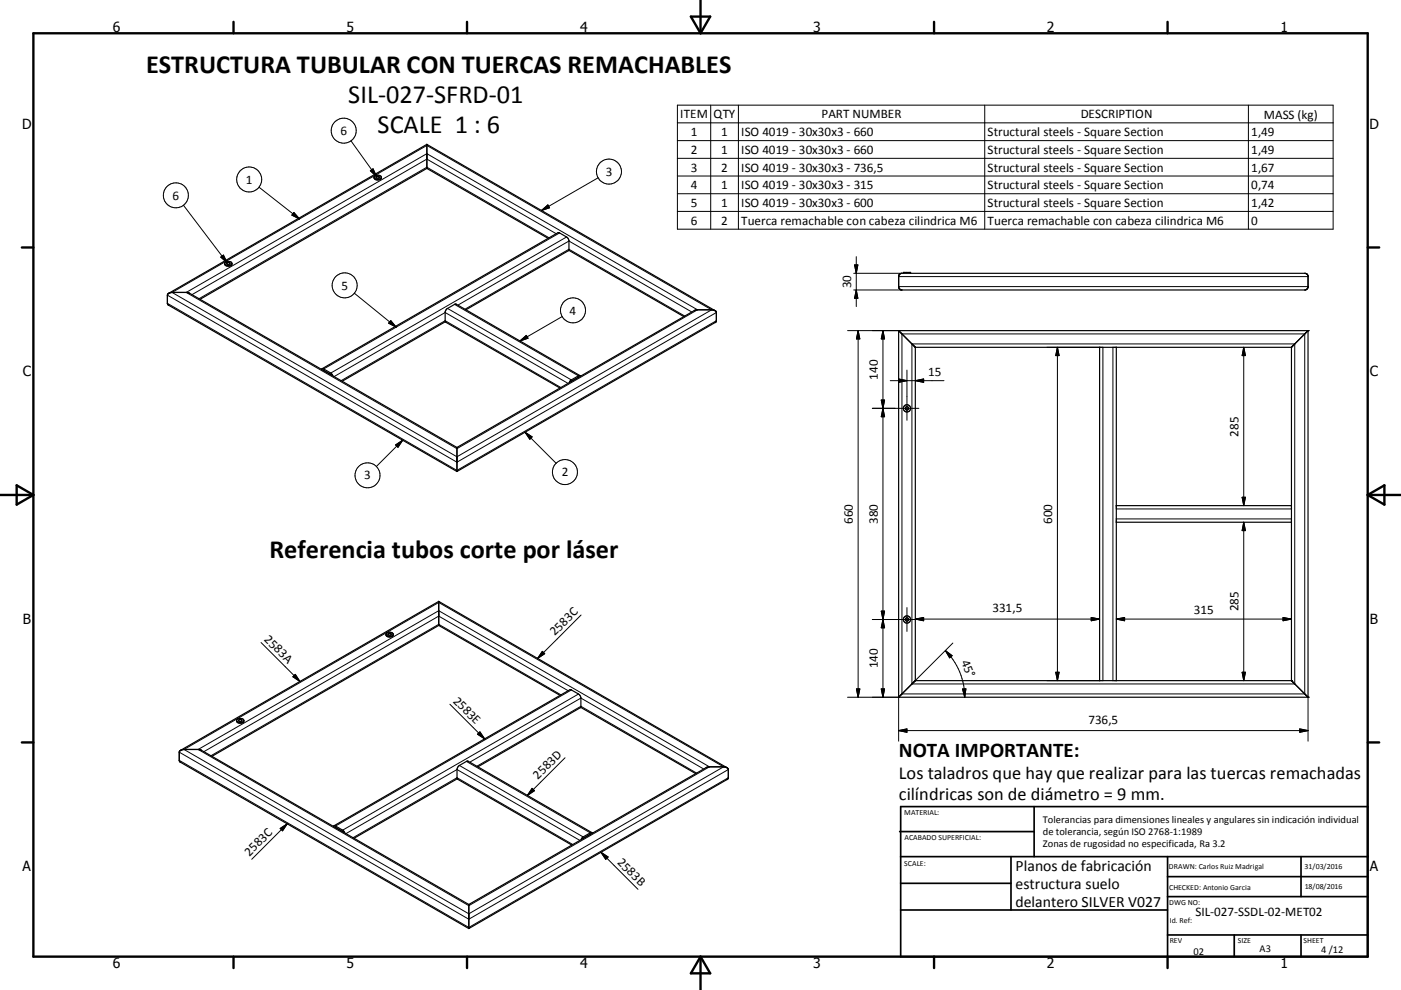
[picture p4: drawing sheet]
<svg xmlns="http://www.w3.org/2000/svg" width="420mm" height="297mm" viewBox="0 0 420 297" stroke-linecap="round" stroke-linejoin="round" font-family="sans-serif">
<g fill="none" stroke="#000" stroke-width=".36">
<path d="M112.2 53.2a1.1 1.1 0 0 0 1.1 .8 1.1 1.1 0 0 0 1-.9 1.16 1.16 0 0 0-1.1-.6 1.16 1.16 0 0 0-1 .8 1.35 1.35 0 0 0 2.1-.1M112.8 53.1a.43 .43 0 0 1 .5-.3 .43 .43 0 0 1 .3 .6 .46 .46 0 0 1-.5 .1 .46 .46 0 0 1-.3-.4zM128 43.3l86.5 50 .3 .5v2.4l-.3 .5-77.5 44.8M128 43.3v7.2M128 50.5l36.3 21M128 43.3l-77.4 44.7M128 50.5l-68 39.3M67.4 79v.2M67.5 78.8a1.22 1.22 0 0 1 2 .4 1.17 1.17 0 0 1-1.1 .7 1.17 1.17 0 0 1-1-.9zM68 78.9a.44 .44 0 0 1 .6-.2 .44 .44 0 0 1 .2 .5 .47 .47 0 0 1-.5 .1 .47 .47 0 0 1-.3-.4zM69.5 79.1a1.32 1.32 0 0 1-2.1 .1M170.5 75.1l34.5 19.9"/>
<path d="M50.6 88l1-.3h4.2l1 .3 80.2 46.2M50.6 88l-.4 .6v2.4l.4 .6 86.4 49.9M133.5 96.5l-30.9 17.9M139.7 92.9l30.7-17.7 .2-.3v-2.8l-.3-.6-2.5-1.6-.6-.1-70.7 40.8M214.4 93.2l-1-.3h-4.3l-1 .3-71.1 41M269.4 99.2h122.8M269.4 99.2v110M269.4 99.2l5 5M269.7 82.3l.7-.3h120.8l.5 .1 .5 .7v3.4l-.3 .5-.7 .3h-120.8a.99 .99 0 0 1-1-1v-3zM270.8 82v-.3h2.2v.3M392.2 99.2v110M392.2 99.2l-5 5"/>
<path d="M96.4 110.8l.5-.2 2.3 1.3 .6 .9M96.8 111.1l2.5 1.4M173.6 113.1l-2.5 1.5M173.9 112.7l-37.1-21.4-.4-.1-2.7 1.8-.2 .6v2.8l.2 .3 34.2 19.7M174.1 112.9l-.5-.2-2.3 1.3-.6 .8M274.3 104.1l.1 .1M274.4 104.2h112.8M274.4 104.2v100M329.7 104.2v100M334.7 104.2v100M387.2 104.2v100M137 134.2v7.3"/>
<path d="M334.7 156.7h52.5M334.7 151.7h52.5M116 189.9a1.12 1.12 0 0 1 1.2-.2 1.12 1.12 0 0 1 .7 .9 1.13 1.13 0 0 1-1.3 .6 1.13 1.13 0 0 1-.8-1zM116.4 190.1a.41 .41 0 0 1 .6-.2 .41 .41 0 0 1 .2 .6 .41 .41 0 0 1-.6 .1 .41 .41 0 0 1-.2-.5zM117.9 190.4a1.38 1.38 0 0 1-2.1 .1M131.5 180.4v7.2M131.5 180.4l86.4 49.9M131.5 187.6l36.4 21M131.5 180.4l-77.3 44.7M131.5 187.6l-68 39.3M70.9 216.3a1.24 1.24 0 0 0 2.2 0M70.9 216.3a1.17 1.17 0 0 1 1.1-.8 1.17 1.17 0 0 1 1.1 .7v.1"/>
<path d="M70.9 216.2l.1 .1M71 216.3a1.42 1.42 0 0 0 2.1 0M71.7 215.9a.41 .41 0 0 1 .5-.1 .41 .41 0 0 1 .2 .5 .41 .41 0 0 1-.6 .2 .41 .41 0 0 1-.1-.6zM174.1 212.2l34.5 19.9M174.1 212.2l-.1-3.4-.6-.6-2.2-1.3h-.4l-70.7 40.9M174.1 212.2l-30.8 17.9M269.4 209.2h122.8M274.4 204.2l-5 5M274.4 204.2h112.8M387.2 204.2l5 5M54.2 225.1l1-.3h4.2l1 .3 80.2 46.3M54.2 225.1l-.5 .6v2.4l.5 .6 86.4 49.9"/>
<path d="M137.1 233.6l.1-3.3 .5-.7 2.5-1.3 37.3 21.5M137.1 233.6l34.3 19.9M137.1 233.6l-31 17.9M217.9 230.3l.5 .6v2.4l-.3 .5-77.5 44.8M217.9 230.3l-1-.2h-4.2l-1 .2-71.1 41.1M100 247.9l.3-.2 .3 .1 2.3 1.4 .5 .7M100.4 248.2l2.5 1.4M177.2 250.2l-2.5 1.5M177.6 250l-.5-.2-2.3 1.3-.6 .8M140.6 271.4v7.2"/>
<circle cx="271.9" cy="122.5" r=".49"/>
<circle cx="271.9" cy="122.5" r="1.09"/>
<circle cx="271.9" cy="185.9" r="1.08"/>
<circle cx="271.9" cy="185.9" r=".49"/>
</g>
<g fill="none" stroke="#000" stroke-width=".3">
<path d="M203.1 31.5h196.6v37.3h-196.6zM203.1 36.9h196.6M213.1 31.5v37.3M221.4 31.5v37.3M295.2 31.5v37.3M374.3 31.5v37.3M77.7 56.2l12.1 9.5M105.2 42.2l7.7 10.8M111 51.2l.8-.5 1.1 2.3zM179.3 53.3l-17 9.9M203.1 42.2h196.6M203.1 47.5h196.6"/>
<path d="M203.1 52.8h196.6M203.1 58.1h196.6M55 61.6l13.1 17.2M66.2 77.1l.8-.6 1.1 2.3zM88.1 63.8l1.7 1.9-2.3-1.2zM162.3 63.2l2-1.7 .5 .8zM164.6 71.4l-36.6-21.2-68.3 39.4M166.7 70.1l-38.7-22.4-70.4 40.7M167.8 69.9l-70.8 40.8M169.9 71.1l-70.7 40.8M203.1 63.4h196.6M256.2 79.5h1l-.5 2.5z"/>
<path d="M256.7 77v15M50.2 88.6l86.8 50.1 77.8-44.9M50.2 91l86.8 50.1 77.8-44.9M51.6 87.7l76.4-44.1 85.4 49.3-76.4 44.1zM55.8 87.7l72.2-41.6 81.1 46.8-72.1 41.7zM106.2 88l12.6 10.1M117.2 96.2l1.6 1.9-2.3-1.1zM134.2 92.5l37.1 21.5M136.3 91.3l37.1 21.5M137.3 91.5l33.3-19.2 36.8 21.3M139.4 92.8l31.2-18 34.7 20M168.5 95l-12.6 7.3"/>
<path d="M254.1 99.2h15.3M256 82h14.4M256 87h14.4M256.7 87l.5 2.5h-1zM257.3 99.2v110M257.3 99.2l.5 2.5h-1zM264.7 99.2l.5 2.5h-1zM264.7 99.2v110M269.4 83h122.8M269.4 86h122.8M97 111.1v.1M99.2 112.3l-.1 .1"/>
<path d="M100.2 113l33.3-19.2 36.8 21.2M102.3 114.2l31.2-18 34.7 20.1M155.9 102.3l1.9-1.7 .5 .9zM171.3 114.4h.1M173.4 113.2h.1M266.9 114.2h16.1M269.4 113.7l2.5 .5-2.5 .5zM270.4 100.2h120.8v108h-120.8zM271.9 111v15.1M273.4 103.2h114.8v102h-114.8zM274.4 114.2l2.5-.5v1zM313.8 104.2h15.9"/>
<path d="M317 104.2v100M317 104.2l.5 2.5h-1zM330.7 104.2v100M333.7 104.2v100M372.9 104.2l.5 2.5h-1zM372.9 104.2v47.5M118.6 133.5l2.1-1.4-1.4 2.1zM120.7 132.1l-7.9 7.9M157.4 129.7l9.3 9.3M157.4 129.7l2.1 1.4-.7 .7zM261.5 122.5h14M264.2 120h1l-.5 2.5z"/>
<path d="M264.7 122.5l.5 2.5h-1zM334.7 155.7h52.5M334.7 152.7h52.5M372.4 149.2h1l-.5 2.5zM372.9 156.7v47.5M372.9 156.7l.5 2.5h-1zM78.3 192.8l11.6 11.7M162.6 195.4l.7 .7-2.1 1.4zM174.2 184.5l-13 13M261.5 185.9h14M264.2 183.3h1l-.5 2.6zM264.7 185.9l.5 2.4h-1z"/>
<path d="M271.9 182.3v7.1M274.4 185.7h55.3M274.4 185.7l2.5-.4v.9zM283.4 195.2a19.7 19.7 0 0 1 5.8 14M283.4 195.2l2 1.5-.7 .7zM285.7 192.9l-12.3 12.3M327.2 185.3l2.5 .4-2.5 .5zM334.7 185.7h52.5M334.7 185.7l2.5-.4v.9zM384.7 185.3l2.5 .4-2.5 .5zM88.5 202.3l1.4 2.2-2.1-1.5zM134.9 211.3l10.4 10.4"/>
<path d="M168.2 208.5l-36.7-21.2-68.2 39.4M170.3 207.2l-38.8-22.4-70.4 40.7M171.3 207l-70.7 40.8M173.4 208.2l-70.7 40.9M254.1 209.2h15.3v13.2M256.8 206.7h1l-.5 2.5zM264.2 206.7h1l-.5 2.5zM269.4 219.2h122.8M269.4 219.2l2.5-.5v1zM288.6 206.7h1l-.4 2.5zM313.8 204.2h15.9M316.5 201.7h1l-.5 2.5z"/>
<path d="M372.4 201.7h1l-.5 2.5zM389.7 218.7l2.5 .5-2.5 .5zM392.2 209.2v13.2M53.7 225.7l86.9 50.1 77.8-44.9M53.7 228.1l86.9 50.1 77.8-44.9M55.2 224.8l76.3-44 85.4 49.3-76.3 44.1zM59.4 224.8l72.1-41.6 81.2 46.9-72.1 41.6zM137.7 229.6l37.1 21.5M139.8 228.4l37.2 21.5M140.9 228.7l33.3-19.3 36.8 21.3M143 229.9l31.2-18 34.7 20M143.2 220.3l.7-.7 1.4 2.1z"/>
<path d="M159.5 236.5l.7 .7-2.1 1.4zM169.4 227.3l-11.3 11.3M84 248.5l2.1-1.3-1.4 2.1zM86.1 247.2l-10.6 10.6M100.6 248.2l-.1 .1M102.7 249.5h.1M103.7 250.1l33.3-19.2 36.9 21.2M105.8 251.3l31.2-18 34.7 20.1M174.8 251.5h.1M177 250.3h.1M180.2 255.7l11.1 11.1M180.2 255.7l2.1 1.4-.7 .7z"/>
<circle cx="103" cy="39.2" r="3.7"/>
<circle cx="52.7" cy="58.6" r="3.7"/>
<circle cx="74.7" cy="53.8" r="3.8"/>
<circle cx="182.6" cy="51.5" r="3.8"/>
<circle cx="103.3" cy="85.6" r="3.7"/>
<circle cx="171.8" cy="93.1" r="3.8"/>
<circle cx="110.2" cy="142.6" r="3.7"/>
<circle cx="169.4" cy="141.6" r="3.7"/>
</g>
<g fill="#000">
<circle cx="392.2" cy="99.2" r=".18"/>
<circle cx="387.2" cy="204.2" r=".18"/>
<circle cx="392.2" cy="209.2" r=".18"/>
</g>
<g fill="none" stroke="#000" stroke-width=".71">
<path d="M10 10h400v277h-400zM70 6.6v3.4M140 6.6v3.4M207.1 5h5.8l-2.9 5zM210 0v10M280 6.6v3.4M350 6.6v3.4M6.6 74.2h3.4M410 74.2h3.5M0 148.5h10M5 145.6l5 2.9-5 2.9zM410 148.5h10.1"/>
<path d="M410 148.5l5.1-2.9v5.8zM6.6 222.7h3.4M410 222.7h3.5M70 287v3.4M140 287v3.4M210 287v10M210 287l2.9 5h-5.8zM280 287v3.4M350 287v3.4"/>
</g>
<g fill="none" stroke="#000" stroke-width=".51">
<path d="M269.7 249.5h40.3M270 242h140v45h-140zM270 257h140M303.1 257v16M310 242v15M350 257v30M390.1 257v12M270 265h33.1M270 273h80M350 269h60M350 263h60M350 280.5h60"/>
<path d="M370 280.5v6.5M390.1 280.5v6.5"/>
</g>
<g fill="#000" stroke="#000" stroke-width=".3">
<path d="M111 51.2l.8-.5 1.1 2.3zM66.2 77.1l.8-.6 1.1 2.3zM88.1 63.8l1.7 1.9-2.3-1.2zM162.3 63.2l2-1.7 .5 .8zM256.2 79.5h1l-.5 2.5zM117.2 96.2l1.6 1.9-2.3-1.1zM256.7 87l.5 2.5h-1zM155.9 102.3l1.9-1.7 .5 .9zM257.3 99.2l.5 2.5h-1zM264.7 99.2l.5 2.5h-1zM269.4 113.7l2.5 .5-2.5 .5zM274.4 114.2l2.5-.5v1z"/>
<path d="M317 104.2l.5 2.5h-1zM372.9 104.2l.5 2.5h-1zM118.6 133.5l2.1-1.4-1.4 2.1zM157.4 129.7l2.1 1.4-.7 .7zM264.2 120h1l-.5 2.5zM264.7 122.5l.5 2.5h-1zM372.4 149.2h1l-.5 2.5zM372.9 156.7l.5 2.5h-1zM162.6 195.4l.7 .7-2.1 1.4zM264.2 183.3h1l-.5 2.6zM264.7 185.9l.5 2.4h-1zM274.4 185.7l2.5-.4v.9z"/>
<path d="M283.4 195.2l2 1.5-.7 .7zM327.2 185.3l2.5 .4-2.5 .5zM334.7 185.7l2.5-.4v.9zM384.7 185.3l2.5 .4-2.5 .5zM88.5 202.3l1.4 2.2-2.1-1.5zM256.8 206.7h1l-.5 2.5zM264.2 206.7h1l-.5 2.5zM269.4 219.2l2.5-.5v1zM288.6 206.7h1l-.4 2.5zM316.5 201.7h1l-.5 2.5zM372.4 201.7h1l-.5 2.5zM389.7 218.7l2.5 .5-2.5 .5z"/>
<path d="M143.2 220.3l.7-.7 1.4 2.1zM159.5 236.5l.7 .7-2.1 1.4zM84 248.5l2.1-1.3-1.4 2.1zM180.2 255.7l2.1 1.4-.7 .7z"/>
</g>
<g font-size="7.9">
<text x="43.8" y="21.8">ESTRUCTURA TUBULAR CON TUERCAS REMACHABLES</text>
<text x="104.4" y="30.8">SIL-027-SFRD-01</text>
<text x="113.2" y="39.8">SCALE 1 : 6</text>
<text x="80.8" y="167.3">Referencia tubos corte por láser</text>
</g>
<text font-size="6.3" x="269.5" y="227.2">NOTA IMPORTANTE:</text>
<g font-size="5.5">
<text x="269.5" y="233.8">Los taladros que hay que realizar para las tuercas remachadas</text>
<text x="269.5" y="240.1">cilíndricas son de diámetro = 9 mm.</text>
</g>
<g font-size="4.7">
<text x="304.5" y="261.2">Planos de fabricación</text>
<text x="304.5" y="266.6">estructura suelo</text>
<text x="304.5" y="272">delantero SILVER V027</text>
</g>
<g font-size="4.2">
<text x="33.9" y="9.6">6</text>
<text x="103.9" y="9.6">5</text>
<text x="173.9" y="9.6">4</text>
<text x="243.8" y="9.6">3</text>
<text x="313.9" y="9.6">2</text>
<text x="383.9" y="9.6">1</text>
<text x="6.7" y="38.7">D</text>
<text x="410.5" y="38.7">D</text>
<text x="6.9" y="112.9">C</text>
<text x="410.7" y="112.9">C</text>
<text x="6.9" y="187.1">B</text>
<text x="410.7" y="187.1">B</text>
<text x="6.8" y="261.4">A</text>
<text x="410.7" y="261.4">A</text>
<text x="33.9" y="290.4">6</text>
<text x="103.9" y="290.4">5</text>
<text x="173.9" y="290.4">4</text>
<text x="243.8" y="290.4">3</text>
<text x="313.9" y="290.4">2</text>
<text x="383.9" y="290.4">1</text>
</g>
<g font-size="3.9">
<text x="204" y="35.5">ITEM</text>
<text x="214" y="35.5">QTY</text>
<text x="246.3" y="35.5">PART NUMBER</text>
<text x="324" y="35.5">DESCRIPTION</text>
<text x="378.9" y="35.6">MASS (kg)</text>
<text x="102.1" y="40.5">6</text>
<text x="207.1" y="40.8">1</text>
<text x="216.2" y="40.8">1</text>
<text x="222.2" y="40.8">ISO 4019 - 30x30x3 - 660</text>
<text x="296.1" y="40.9">Structural steels - Square Section</text>
<text x="375.2" y="40.8">1,49</text>
<text x="207.1" y="46.1">2</text>
<text x="216.2" y="46.1">1</text>
<text x="222.2" y="46.1">ISO 4019 - 30x30x3 - 660</text>
<text x="296.1" y="46.1">Structural steels - Square Section</text>
<text x="375.2" y="46.1">1,49</text>
<text x="181.6" y="52.7">3</text>
<text x="207.1" y="51.5">3</text>
<text x="216.2" y="51.5">2</text>
<text x="222.2" y="51.5">ISO 4019 - 30x30x3 - 736,5</text>
<text x="296.1" y="51.5">Structural steels - Square Section</text>
<text x="375.2" y="51.5">1,67</text>
<text x="51.7" y="59.9">6</text>
<text x="73.7" y="55.1">1</text>
<text x="207.1" y="56.7">4</text>
<text x="216.2" y="56.7">1</text>
<text x="222.2" y="56.7">ISO 4019 - 30x30x3 - 315</text>
<text x="296.1" y="56.8">Structural steels - Square Section</text>
<text x="375.2" y="56.7">0,74</text>
<text x="207.1" y="62.1">5</text>
<text x="216.2" y="62.1">1</text>
<text x="222.2" y="62.1">ISO 4019 - 30x30x3 - 600</text>
<text x="296.1" y="62.1">Structural steels - Square Section</text>
<text x="375.2" y="62.1">1,42</text>
<text x="207.1" y="67.4">6</text>
<text x="216.2" y="67.4">2</text>
<text x="222.2" y="67.5">Tuerca remachable con cabeza cilindrica M6</text>
<text x="296.1" y="67.5">Tuerca remachable con cabeza cilindrica M6</text>
<text x="375.2" y="67.4">0</text>
<text x="102.4" y="86.9">5</text>
<text x="255.2" y="86.5" transform="rotate(-90 255.2 86.5)">30</text>
<text x="170.8" y="94.4">4</text>
<text x="263.1" y="113.9" transform="rotate(-90 263.1 113.9)">140</text>
<text x="278.3" y="112.7">15</text>
<text x="371.3" y="131" transform="rotate(-90 371.3 131)">285</text>
<text x="109.2" y="143.8">3</text>
<text x="168.4" y="142.9">2</text>
<text x="255.7" y="157.1" transform="rotate(-90 255.7 157.1)">660</text>
<text x="263.1" y="157.1" transform="rotate(-90 263.1 157.1)">380</text>
<text x="315.5" y="157.1" transform="rotate(-90 315.5 157.1)">600</text>
<text x="297.5" y="183.6">331,5</text>
<text x="357.9" y="184.1">315</text>
<text x="371.3" y="183.4" transform="rotate(-90 371.3 183.4)">285</text>
<text x="166.4" y="190.9" transform="rotate(-45 166.4 190.9)">2583C</text>
<text x="79" y="192" transform="rotate(45 79 192)">2583A</text>
<text x="263.1" y="200.5" transform="rotate(-90 263.1 200.5)">140</text>
<text x="288.1" y="198.5" transform="rotate(67 288.1 198.5)">45°</text>
<text x="135.6" y="210.6" transform="rotate(45 135.6 210.6)">2583E</text>
<text x="326.3" y="217.1">736,5</text>
<text x="161.3" y="233.9" transform="rotate(-45 161.3 233.9)">2583D</text>
<text x="74.8" y="257" transform="rotate(-45 74.8 257)">2583C</text>
<text x="184.9" y="258.9" transform="rotate(45 184.9 258.9)">2583B</text>
<text x="358.4" y="274.9">SIL-027-SSDL-02-MET02</text>
</g>
<g font-size="3.1">
<text x="312.7" y="246.8">Tolerancias para dimensiones lineales y angulares sin indicación individual</text>
<text x="312.7" y="250.4">de tolerancia, según ISO 2768-1:1989</text>
<text x="312.7" y="254">Zonas de rugosidad no especificada, Ra 3.2</text>
<text x="357.8" y="286.5">02</text>
<text x="377.6" y="285.6">A3</text>
<text x="396.1" y="285.9">4 /12</text>
</g>
<g font-size="2.4">
<text x="271.1" y="244.4">MATERIAL:</text>
<text x="271.2" y="252">ACABADO SUPERFICIAL:</text>
<text x="271.1" y="259.7">SCALE:</text>
<text x="350.4" y="260.8">DRAWN: Carlos Ruiz Madrigal</text>
<text x="391.1" y="260.6">31/03/2016</text>
<text x="350.5" y="267">CHECKED: Antonio Garcia</text>
<text x="391.2" y="266.7">18/08/2016</text>
<text x="350.5" y="271.4">DWG NO:</text>
<text x="350.7" y="276.9">Id. Ref:</text>
<text x="350.7" y="282.8">REV</text>
<text x="371.1" y="282.9">SIZE</text>
<text x="390.8" y="283">SHEET</text>
</g>
</svg>
